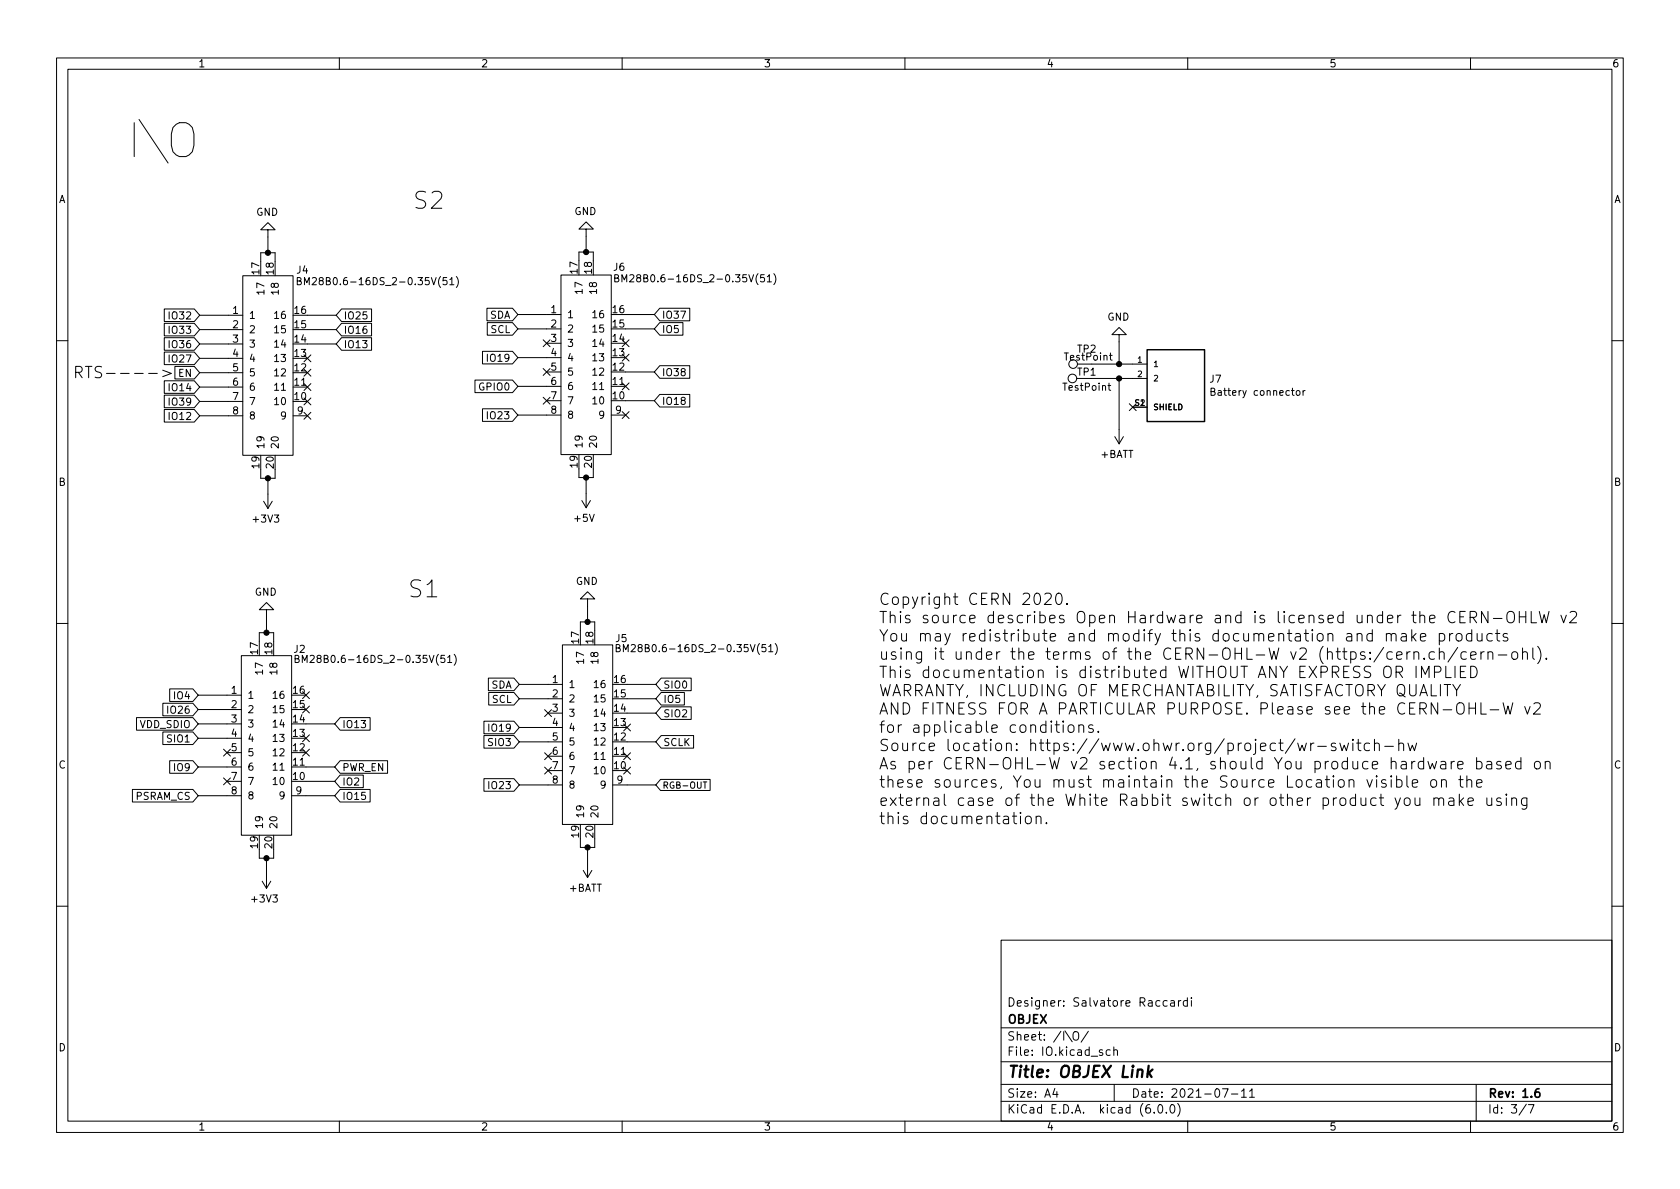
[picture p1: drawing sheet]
<svg xmlns="http://www.w3.org/2000/svg" width="297mm" height="210mm" viewBox="0 0 297 210" stroke-linecap="round" stroke-linejoin="round" font-family="sans-serif">
<g fill="none" stroke="#000" stroke-width=".18">
<path d="M10 10.2h277v190.1h-277zM12 12.2h273v186.1h-273zM60 10.2v2M110 10.2v2M160 10.2v2M210 10.2v2M260 10.2v2M29 59.7h5.4l.9 1.1-.9 1.1h-5.4zM29 54.6h5.4l.9 1.1-.9 1.2h-5.4zM29 57.2h5.4l.9 1.1-.9 1.1h-5.4zM35.3 55.7h7.6M35.3 58.3h7.6"/>
<path d="M42.9 48.8h8.9v31.7h-8.9zM46.1 46.2v-1.5h2.5v1.5M47.4 40.6h1.2l-1.2-1.2-1.3 1.2h1.3v4.1M52.6 49.7l.5-.1 .1-.2v-.2l-.6-.1v1.3h.4l.2-.2 .1-.3-.3-.2M53.8 50.4v-1.3l.5 .9 .4-.9v1.3M54.4 55.7h5M54.4 58.3h5M60.4 54.6h5.3v2.3h-5.3l-1-1.2zM60.4 57.2h5.3v2.2h-5.3l-1-1.1zM60.4 59.7h5.3v2.2h-5.3l-1-1.1zM79 49.1h-.6l-.1 .6 .2-.1h.4l.1 .2v.4l-.2 .2-.5-.2M79.5 49.4l.4-.3v1.3"/>
<path d="M79.5 50.4h.8M80.7 48.9a1.46 1.46 0 0 1 0 1.9M86.1 54.5h4.5l1 1.1-1 1.1h-4.5zM86.2 57h4.4l1 1.2-1 1.1h-4.4zM91.6 55.6h7.6M91.6 58.2h7.6M99.2 48.6h8.9v31.8h-8.9zM102.4 46.1v-1.5h2.5v1.5M103.6 40.5h1.3l-1.3-1.3-1.2 1.3h1.2v4.1M108.7 49.2l.5-.1 .2-.2-.1-.2-.6-.1v1.2h.5l.2-.1v-.3l-.3-.2M110 49.8v-1.2l.4 .9 .4-.9v1.2M110.6 55.6h5.1"/>
<path d="M110.6 58.2h5.1M116.6 57h4.1v2.3h-4.1l-.9-1.1zM116.6 54.5h5.4v2.2h-5.4l-.9-1.1zM135.1 48.6h-.6v.6l.1-.1h.5l.1 .2-.1 .4-.2 .1-.4-.1M135.7 48.9l.3-.3v1.2M135.7 49.8h.7M136.8 48.4a1.46 1.46 0 0 1 0 1.9M197.9 59.2h1.2l-1.2-1.3-1.3 1.3h1.3v5.2M10 60.2h2M23.8 66h1.5M26.3 66h1.5M28.8 65.5l1.5 .5-1.5 .6"/>
<path d="M29 72.4h5.4l.9 1.1-.9 1.1h-5.4zM29 62.3h5.4l.9 1.1-.9 1.1h-5.4zM29 67.3h5.4l.9 1.1-.9 1.2h-5.4zM29 69.9h5.4l.9 1.1-.9 1.1h-5.4zM30.9 64.8h3.5l.9 1.1-.9 1.1h-3.5zM35.3 68.4h7.6M35.3 60.8h7.6M35.3 63.4h7.6M35.3 65.9h7.6M35.3 71h7.6M35.3 73.5h7.6M51.8 68.4h2.6"/>
<path d="M51.8 73.5h2.6M53.7 70.4l1.3 1.2M53.7 67.8l1.3 1.3M53.7 72.9l1.3 1.2M53.7 62.8l1.3 1.2M53.7 65.3l1.3 1.2M54.4 60.8h5M55 70.4l-1.3 1.2M55 67.8l-1.3 1.3M55 72.9l-1.3 1.2M55 62.8l-1.3 1.2M55 65.3l-1.3 1.2"/>
<path d="M84 67.2h6.6l1 1.1-1 1.1h-6.6zM85.3 62.1h5.3l1 1.1-1 1.2h-5.3zM85.3 72.3h5.3l1 1.1-1 1.1h-5.3zM91.6 68.3h7.6M91.6 63.2h7.6M91.6 73.4h7.6M96 65.2l1.3 1.2M96 60.1l1.3 1.2M96 70.3l1.3 1.2M96.6 60.7h2.6M96.6 65.8h2.6M96.6 70.9h2.6"/>
<path d="M97.3 65.2l-1.3 1.2M97.3 60.1l-1.3 1.2M97.3 70.3l-1.3 1.2M108.1 68.3h2.5M108.1 73.4h2.5M110 67.7l1.2 1.2M110 60.1l1.2 1.2M110 62.6l1.2 1.2M110 72.8l1.2 1.2M110.6 65.8h5.1M110.6 70.9h5.1M111.2 67.7l-1.2 1.2"/>
<path d="M111.2 60.1l-1.2 1.2M111.2 62.6l-1.2 1.2M111.2 72.8l-1.2 1.2M116.6 64.7h5.4v2.2h-5.4l-.9-1.1zM116.6 69.7h5.4v2.3h-5.4l-.9-1.1zM192.9 66.9h9.9M193 64.4h9.8M195.9 68.2h.5M196.1 67.8v1l.3 .2M196.2 62.8h.4M196.3 62.4v1.1l.3 .2M197.1 77.2l.8 1.3"/>
<path d="M197.9 66.9v11.6M198.6 77.2l-.7 1.3M199.7 71.4l1.2 1.2M200.3 72h2.5M200.9 71.4l-1.2 1.2M214.1 69.2h.6l.1-.2-.1-.2-.6-.2v1.3h.5l.2-.1v-.3l-.3-.3M229.2 69.2l.2-.1 .4 .1v.5l-.1 .2h-.3l-.2-.1zM230.4 69.1v.8M230.8 69.1l-.4 .2M285 60.2h2M46.1 83.1v1.5h2.5v-1.5M46.6 88.6l.8 1.3"/>
<path d="M47.4 84.6v5.3M48.1 88.6l-.7 1.3M102.4 82.9v1.5h2.5v-1.5M102.9 88.5l.7 1.3M103.6 84.4v5.4M104.4 88.5l-.8 1.3M10 110.2h2M42.7 115.9h8.9v31.8h-8.9zM45.8 113.4v-1.5h2.6v1.5M47.1 107.8h1.3l-1.3-1.3-1.3 1.3h1.3v4.1M52.2 116.5l.5-.1 .1-.2v-.2l-.6-.1v1.3h.5l.1-.2 .1-.3-.3-.2M53.4 117.2v-1.3l.5 .9 .4-.9v1.3"/>
<path d="M78.6 115.9h-.6l-.1 .6 .2-.1h.4l.2 .2-.1 .4-.2 .2-.5-.2M79.2 116.2l.3-.3v1.3M79.2 117.2h.7M80.3 115.7a1.46 1.46 0 0 1 0 1.9M86.3 119.9h4.6l.9 1.1-.9 1.1h-4.6zM99.4 114h8.9v31.8h-8.9zM102.6 111.5v-1.5h2.6v1.5M103.9 105.9h1.3l-1.3-1.3-1.3 1.3h1.3v4.1M108.9 114.6l.6-.1 .1-.2v-.2l-.7-.1v1.2h.5l.2-.1 .1-.3-.3-.2M110.2 115.2v-1.2l.4 .9 .5-.9v1.2M116.9 119.9h5.3v2.2h-5.3l-.9-1.1zM135.4 114h-.6l-.1 .6 .2-.1h.4l.1 .2v.4l-.2 .1-.5-.1"/>
<path d="M135.9 114.3l.4-.3v1.2M135.9 115.2h.7M137.1 113.8a1.46 1.46 0 0 1 0 1.9M184.7 105.1l.3-.2h.5a.54 .54 0 0 1 .3 .9l-1.2 1.1h1.3M186.9 105a.48 .48 0 0 1 .8 .3 1.04 1.04 0 0 1-.6 1.6 1.33 1.33 0 0 1-.2-1.9zM188.6 106.7l.1 .1-.1 .1v-.1v-.1v.2M245.1 112.2a.5 .5 0 0 1 .9 .1v1.1M245.1 112v1.4M246 112.3l.3-.3 .4 .1 .1 1.3M246.9 115.9l1-.2-.1-.4h-.6l-.3 .2 .1 1 .2 .1 .6-.1M247.8 112.1l.2-.1 .6 .1 .1 1.3M248.7 112.5l-.7 .1a.39 .39 0 0 0-.3 .4 .39 .39 0 0 0 .3 .4l.7-.1"/>
<path d="M248.8 115.3v1.3M249.3 115.3a.51 .51 0 0 0-.5 .3M249.6 111.4v2M249.8 112.6l.6 .8M250 115.4a.5 .5 0 0 1 .9 .1v1.1M250 115.3v1.3M250.4 112l-.8 .8M250.4 117.8v2M251.1 112.7l1-.2-.1-.4-.6-.1-.3 .3 .1 1 .2 .1 .6-.1M251.3 119.8v-2l.7 1.4 .7-1.4v2M251.8 116.4l.1 .1-.1 .1-.1-.1 .1-.1v.2M253.6 115.3h-.5l-.4 .3v.6l.2 .3 .2 .1 .5-.1"/>
<path d="M253.6 118.9h.8a.54 .54 0 0 0 .4-.6 .54 .54 0 0 0-.4-.5h-.8v2M254.5 112.1l.6-.1 .3 .4v.6l-.2 .3-.1 .1-.6-.1M254.5 115.4a.5 .5 0 0 1 .8 .1v1.1M254.5 112v2M254.5 114.6v2M255.6 117.8v2h1M256.3 112v1.4M256.9 112a.51 .51 0 0 0-.6 .4M257.3 117.8v2M257.6 112.1a.55 .55 0 0 1 .9 .3v.6a.55 .55 0 0 1-.5 .4 .55 .55 0 0 1-.6-.4v-.6zM257.7 114.5l-1.7 2.6M258.1 109.1h.7"/>
<path d="M258.2 118.8h.7M259.1 108.1h-1v2h1M259.2 117.8h-1v2h1M259.3 115.3h-.6l-.4 .3v.6l.2 .3 .2 .1 .6-.1M259.9 109.2h.8a.54 .54 0 0 0 .4-.6 .54 .54 0 0 0-.4-.5h-.8v2M260 115.9l1-.2-.1-.4h-.6l-.3 .2 .1 1 .2 .1 .6-.1M260 117.8a1.06 1.06 0 0 1 1.2 .7 1.06 1.06 0 0 1-.4 1.2l-.8 .1zM260.2 112.1l-.6-.1-.3 .4v.6l.2 .3 .1 .1 .6-.1M260.2 111.4v2M260.4 109.2l.7 .9M261.2 112l.1 1.3a.55 .55 0 0 0 .7-.1M261.8 115.3v1.3"/>
<path d="M262 112v1.4M262.4 115.3a.51 .51 0 0 0-.6 .3M263.1 108.1v2l-1.2-2v2M263.1 115.4a.5 .5 0 0 1 .8 .1v1.1M263.1 115.3v1.3M263.9 112.1l-.6-.1-.4 .4v.6l.2 .3 .2 .1 .6-.1M264 109.4h1.6M264.4 112h.8M264.7 111.4v1.7l.1 .2 .4 .1M264.9 115.8h1.5M266.5 112.1l-.5-.1-.2 .3 .1 .3 .6 .2 .1 .2-.1 .3-.2 .1-.5-.1M266.7 108.2a.67 .67 0 0 1 .7 0 .67 .67 0 0 1 .4 .6v.7a.67 .67 0 0 1-.7 .7 .67 .67 0 0 1-.7-.7v-.7z"/>
<path d="M267.4 115.4a.55 .55 0 0 1 .5-.2 .55 .55 0 0 1 .4 .4v.6a.55 .55 0 0 1-.5 .4 .55 .55 0 0 1-.5-.4zM268.6 109.1h1.2M268.6 108.1v2M269.2 115.4a.5 .5 0 0 1 .9 .1v1.1M269.2 114.6v2M269.8 108.1v2M270.7 108.1v2h1M271 114.6v1.7l.3 .3M271.9 114.3a2.31 2.31 0 0 1 0 3.1M272.2 108.1l.4 2 .4-1.4 .4 1.4 .5-2M273.4 116.4l.1 .1-.1 .1-.1-.1 .1-.1v.2M276 108.8l.5 1.3 .4-1.3"/>
<path d="M277.6 108.3l.3-.2h.5a.54 .54 0 0 1 .3 .9l-1.2 1.1h1.3M285 110.2h2M23.4 139.6h10.7l1 1.1-1 1.1h-10.7zM24.1 126.9h10l1 1.1-1 1.1h-10zM28.8 129.4h5.3l1 1.2-1 1.1h-5.3zM28.8 124.4h5.3l1 1.1-1 1.1h-5.3zM30 121.8h4.1l1 1.1-1 1.1h-4.1zM30 134.5h4.1l1 1.1-1 1.1h-4.1zM35.1 122.9h7.6M35.1 135.6h7.6M35.1 125.5h7.6M35.1 128h7.6"/>
<path d="M35.1 130.6h7.6M39.5 132.5l1.2 1.2M39.5 137.6l1.2 1.2M40.1 133.1h2.6M40.1 138.2h2.6M40.7 132.5l-1.2 1.2M40.7 137.6l-1.2 1.2M51.6 135.6h7.6M53.5 129.9l1.2 1.3M53.5 122.3l1.2 1.2M53.5 132.5l1.2 1.2M53.5 124.9l1.2 1.2"/>
<path d="M54.1 128h5.1M54.1 138.2h5.1M54.7 129.9l-1.2 1.3M54.7 122.3l-1.2 1.2M54.7 132.5l-1.2 1.2M54.7 124.9l-1.2 1.2M60.1 137.1h4.1v2.2h-4.1l-.9-1.1zM60.1 126.9h5.3v2.2h-5.3l-.9-1.1zM60.1 134.5h8.4v2.2h-8.4l-.9-1.1zM60.1 139.6h5.3v2.2h-5.3l-.9-1.1zM85.6 127.5h5.3l.9 1.1-.9 1.2h-5.3zM85.6 130.1h5.3l.9 1.1-.9 1.1h-5.3z"/>
<path d="M85.6 137.7h5.3l.9 1.1-.9 1.1h-5.3zM86.4 122.5h4.5l.9 1.1-.9 1.1h-4.5zM91.8 121h7.6M91.8 123.6h7.6M91.8 128.6h7.6M91.8 131.2h7.6M91.8 138.8h7.6M96.3 133.1l1.2 1.2M96.3 125.5l1.2 1.2M96.3 135.7l1.2 1.2M96.9 133.7h2.5M96.9 126.1h2.5"/>
<path d="M96.9 136.3h2.5M97.5 133.1l-1.2 1.2M97.5 125.5l-1.2 1.2M97.5 135.7l-1.2 1.2M108.3 133.7h2.6M108.3 138.8h7.7M110.3 128l1.2 1.3M110.3 135.7l1.2 1.2M110.3 133.1l1.2 1.2M110.9 121h5.1M110.9 123.6h5.1M110.9 126.1h5.1"/>
<path d="M110.9 131.2h5.1M111.5 128l-1.2 1.3M111.5 135.7l-1.2 1.2M111.5 133.1l-1.2 1.2M116.8 137.8h8.8v2h-8.8l-.8-1zM116.9 130.1h5.7v2.2h-5.7l-.9-1.1zM116.9 125h5.3v2.2h-5.3l-.9-1.1zM116.9 122.5h4.1v2.2h-4.1l-.9-1.1zM124.3 138.3h.7M186.5 128.2h.8M186.8 127.5v1.7l.1 .2 .4 .1M188 127.5l-.1 .1 .1 .1 .1-.1-.1-.1v.2"/>
<path d="M188 128.2v1.3M189 128.3a.54 .54 0 0 1 .9 .3v.5a.54 .54 0 0 1-.5 .4 .54 .54 0 0 1-.6-.4v-.5zM190.8 128.4a.5 .5 0 0 1 .8 .1v1M190.8 128.2v1.3M193.2 128.3l-.4-.1-.3 .3 .1 .2 .6 .2 .1 .2-.1 .3-.2 .1-.5-.1M194.2 129.3l.1 .1-.1 .1-.1-.1 .1-.1v.2M229.5 131.4l.3 1.3 .4-.9 .4 .9 .4-1.3M231.7 131.4v1.3M232.3 131.4a.51 .51 0 0 0-.6 .4M233 132h1.5M236.1 131.5l-.4-.1-.3 .3 .1 .3 .6 .2 .1 .2-.1 .2-.2 .1-.5-.1M236.9 131.4l.4 1.3 .4-.9 .4 .9 .3-1.3"/>
<path d="M239.2 130.7l-.1 .1 .1 .1 .1-.1-.1-.1v.2M239.2 131.4v1.3M239.9 131.4h.7M240.2 130.7v1.8v.1l.4 .1M241.7 137.9l.5 1.3 .4-1.3M242.2 131.5l-.6-.1-.4 .4v.6l.2 .2 .2 .1 .6-.1M243 131.6a.5 .5 0 0 1 .9 .1v1M243 130.7v2M243.4 137.9v1.3M244.8 132h1.6M245 138l-.5-.1-.2 .3 .1 .2 .6 .2 .1 .2-.1 .3-.2 .1-.5-.1M246 137.9v1.3"/>
<path d="M246.9 138l.6-.1 .4 .3v.6l-.2 .3-.2 .1-.6-.1M246.9 137.2v2M247.3 131.6a.5 .5 0 0 1 .9 .1v1M247.3 130.7v2M248.8 137.2v1.7l.2 .3M248.9 131.4l.4 1.3 .4-.9 .4 .9 .4-1.3M249.7 138.5l1-.2-.1-.3-.6-.1-.3 .3 .1 .9 .2 .1 .6-.1M252.5 134.6l.4 1.4 .3-1 .4 1 .4-1.4M253.1 138a.55 .55 0 0 1 .9 .2v.6a.55 .55 0 0 1-.5 .4 .55 .55 0 0 1-.5-.4v-.6zM254.8 134.7l.2-.1 .5 .1 .1 1.3M254.9 138.1a.5 .5 0 0 1 .8 .1v1M254.9 137.9v1.3"/>
<path d="M255.6 135.1l-.6 .1a.39 .39 0 0 0-.3 .4 .39 .39 0 0 0 .3 .4l.6-.1M256.6 134.6v1.4M256.9 121l.6 1.1 .7-1.1M257.2 134.6a.51 .51 0 0 0-.6 .4M257.5 122.1v1M257.7 135.3l1-.2-.1-.4-.6-.1-.3 .3 .1 1 .2 .1 .6-.1M257.9 137.9h.8M258.2 137.2v1.7l.1 .2 .4 .1M259.4 138.1a.5 .5 0 0 1 .8 .1v1M259.4 137.2v2M259.7 124.3v2M259.7 125.2h1.2"/>
<path d="M260.9 124.3v2M261.1 134.7l.6-.1 .3 .4v.6l-.2 .3-.1 .1-.6-.1M261.1 138.5l.9-.2-.1-.3-.5-.1-.3 .3 .1 .9 .2 .1 .5-.1M261.1 134v2M261.8 124.3v2h1M262.9 134.7l.2-.1 .6 .1 .1 1.3M263.5 125.5h1.5M263.8 135.1l-.7 .1a.39 .39 0 0 0-.3 .4 .39 .39 0 0 0 .3 .4l.7-.1M265.4 134.7l-.5-.1-.3 .3 .1 .3 .7 .2 .1 .2-.1 .3-.2 .1-.6-.1M265.8 124.3l.4 2 .4-1.5 .4 1.5 .5-2M266.2 135.3l1-.2-.1-.4-.6-.1-.3 .3 .1 1 .2 .1 .6-.1M268.9 134.7l-.6-.1-.3 .4v.6l.1 .3 .2 .1 .6-.1"/>
<path d="M268.9 134v2M269.6 124.9l.5 1.4 .4-1.4M271.2 124.5l.3-.2h.5a.54 .54 0 0 1 .3 .8l-1.2 1.2h1.3M271.4 134.8a.55 .55 0 0 1 .5-.2 .55 .55 0 0 1 .5 .4v.6a.55 .55 0 0 1-.6 .4 .55 .55 0 0 1-.5-.4zM273.2 134.8a.5 .5 0 0 1 .9 .1v1.1M273.2 134.6v1.4M35.1 140.7h7.6M45.8 150.2v1.6h2.6v-1.6M46.4 155.8l.7 1.3M47.1 151.8v5.3M47.9 155.8l-.8 1.3M51.6 140.7h7.6"/>
<path d="M102.6 148.3v1.6h2.6v-1.6M103.1 153.9l.8 1.3M103.9 149.9v5.3M104.6 153.9l-.7 1.3M180.4 144.3v1.4M181.4 144.5a.54 .54 0 0 1 .5-.2 .54 .54 0 0 1 .4 .4v.6a.54 .54 0 0 1-.5 .4 .54 .54 0 0 1-.5-.4zM183.2 144.5a.5 .5 0 0 1 .9 .1v1.1M183.2 144.3v1.4M185 145.5l.1 .1-.1 .1-.1-.1 .1-.1v.2M246.6 141.1l.5 1.3M247.6 141.1l-.7 1.8-.3 .2M248.4 141.3a.54 .54 0 0 1 .5-.2 .54 .54 0 0 1 .4 .4v.6a.54 .54 0 0 1-.5 .4 .54 .54 0 0 1-.5-.4z"/>
<path d="M250.2 141.1l.1 1.2a.55 .55 0 0 0 .7-.1M251 141.1v1.3M253.5 141.3a.5 .5 0 0 1 .9 .1v1M253.5 141.1v1.3M254.4 141.4l.3-.3 .5 .1v1.2M256.2 141.2l.2-.1 .6 .1 .1 1.2M257.1 141.6l-.7 .1a.39 .39 0 0 0-.3 .4 .39 .39 0 0 0 .3 .3l.7-.1M258 140.4v2M258.2 141.7l.6 .7M258.8 141.1l-.8 .8M259.5 141.8l1-.2-.1-.4-.6-.1-.3 .3 .1 .9 .2 .1 .6-.1M262.9 141.1l.1 1.2a.55 .55 0 0 0 .8-.1"/>
<path d="M263.8 141.1v1.3M265.4 141.2l-.5-.1-.3 .3 .1 .3 .7 .2 .1 .2-.1 .2-.2 .1-.6-.1M266.3 140.4l-.1 .1 .1 .1 .1-.1-.1-.1v.2M266.3 141.1v1.3M267.3 141.3a.5 .5 0 0 1 .8 .1v1M267.3 141.1v1.3M270 141.1v1.6a.54 .54 0 0 1-.9 .3M270 141.2l-.6-.1-.4 .4v.6l.2 .2 .2 .1 .6-.1M10 160.2h2M177 166.3h108v32h-108zM206.4 177l-.5-.1-.3 .3v.4l.2 .3h.6M207 177h.6v.9"/>
<path d="M207.6 177.3l-.5 .1a.29 .29 0 0 0-.2 .2 .29 .29 0 0 0 .2 .3h.5M208.4 176.9v1M208.8 176.9l-.3 .1-.1 .2M209.9 177l-.4-.1-.3 .3v.4l.2 .3h.5M209.9 176.4v1.5M210.6 176.4v.2M210.6 176.9v1M285 160.2h2M60 198.3v2M110 198.3v2M160 198.3v2M177 194.8h108"/>
<path d="M177 191.8h108M177 187.8h108M177 181.8h108M186.5 192.5l-.4 1h1M186.9 193v1M188.3 182.3l1.3 1.9M189.8 182.6a.5 .5 0 0 1 .6-.2 .5 .5 0 0 1 .3 .5v.5a.5 .5 0 0 1-.5 .6 .5 .5 0 0 1-.5-.6zM192.4 182.4l-1.3 1.9M196.3 185.7l-.4-.1-.3 .3v.4l.1 .3h.6M196.9 185.8l.2-.2 .4 .1 .1 .9M196.9 185.1v1.5M197 191.8v3"/>
<path d="M204.1 196.7v.1M204.9 195.4l.2-.1a.81 .81 0 0 1 .6 .7 .81 .81 0 0 1-.3 .8h-.2a.81 .81 0 0 1-.6-.6 .81 .81 0 0 1 .3-.8zM206.2 196.7v.1M207.1 195.4l.1-.1a.81 .81 0 0 1 .6 .7 .81 .81 0 0 1-.3 .8h-.1a.81 .81 0 0 1-.6-.6 .81 .81 0 0 1 .3-.8zM208.2 195.1a1.72 1.72 0 0 1 0 2.3M210 198.3v2M216.1 192.5h1l-.6 1.5M217.7 193.5h1.2M219.5 193l.4-.5v1.5M219.5 194h.9M220.9 193l.5-.5v1.5M220.9 194h.9"/>
<path d="M260 198.3v2M261 191.8v6.5M269.9 195.3l-1.3 1.9M270.2 195.3h1l-.6 1.5"/>
<circle cx="189.6" cy="66.9" r=".76"/>
<circle cx="189.7" cy="64.4" r=".76"/>
</g>
<path d="M272.1 192.5a.59 .59 0 0 0-.7 .7v.5l.2 .3h.4l.2-.1 .1-.5-.2-.2-.4-.1-.3 .3" fill="none" stroke="#000" stroke-width=".3"/>
<path d="M203.1 188.5l-.3 2M203.1 189.7l.5 .8M203.8 189.1l-.9 .8" fill="none" stroke="#000" stroke-width=".4"/>
<path d="M202.8 61.8h10.2v12.7h-10.2z" fill="none" stroke="#000" stroke-width=".25"/>
<g fill="#000" stroke="#000" stroke-width=".18">
<circle cx="47.4" cy="44.7" r=".46"/>
<circle cx="103.6" cy="44.6" r=".46"/>
<circle cx="197.9" cy="66.9" r=".46"/>
<circle cx="197.9" cy="64.4" r=".46"/>
<circle cx="47.4" cy="84.6" r=".46"/>
<circle cx="103.6" cy="84.4" r=".46"/>
<circle cx="47.1" cy="111.9" r=".46"/>
<circle cx="103.9" cy="110" r=".46"/>
<circle cx="47.1" cy="151.8" r=".46"/>
<circle cx="103.9" cy="149.9" r=".46"/>
</g>
<text font-size="8.3" x="22.2" y="28">I\O</text>
<g font-size="4.2">
<text x="72.9" y="37">S2</text>
<text x="72" y="105.7">S1</text>
</g>
<g font-size="2.8">
<text x="12.8" y="66.9">RTS----&gt;</text>
<text x="155.3" y="107">Copyright CERN 2020.</text>
<text x="155.3" y="110.2">This source describes Open Hardware and is licensed under the CERN-OHLW v2</text>
<text x="155.3" y="113.5">You may redistribute and modify this documentation and make products</text>
<text x="155.3" y="116.7">using it under the terms of the CERN-OHL-W v2 (https:/cern.ch/cern-ohl).</text>
<text x="155.3" y="119.9">This documentation is distributed WITHOUT ANY EXPRESS OR IMPLIED</text>
<text x="155.3" y="123.1">WARRANTY, INCLUDING OF MERCHANTABILITY, SATISFACTORY QUALITY</text>
<text x="155.3" y="126.4">AND FITNESS FOR A PARTICULAR PURPOSE. Please see the CERN-OHL-W v2</text>
<text x="155.3" y="129.6">for applicable conditions.</text>
<text x="155.3" y="132.8">Source location: https://www.ohwr.org/project/wr-switch-hw</text>
<text x="155.3" y="136.1">As per CERN-OHL-W v2 section 4.1, should You produce hardware based on</text>
<text x="155.3" y="139.3">these sources, You must maintain the Source Location visible on the</text>
<text x="155.3" y="142.5">external case of the White Rabbit switch or other product you make using</text>
<text x="155.3" y="145.8">this documentation.</text>
<text x="178" y="190.6">Title: OBJEX Link</text>
</g>
<g font-size="2.1">
<text x="178" y="178">Designer: Salvatore Raccardi</text>
<text x="178" y="184">Sheet: /I\O/</text>
<text x="178" y="181">OBJEX</text>
<text x="178" y="186.7">File: IO.kicad_sch</text>
<text x="178" y="196.9">KiCad E.D.A. kicad (6.0.0)</text>
<text x="178" y="194.1">Size: A4</text>
<text x="200" y="194.1">Date: 2021-07-11</text>
<text x="263" y="194.1">Rev: 1.6</text>
<text x="263" y="196.9">Id: 3/7</text>
</g>
<g font-size="1.8">
<text x="35" y="11.9">1</text>
<text x="85" y="11.9">2</text>
<text x="135" y="11.9">3</text>
<text x="185" y="11.9">4</text>
<text x="235" y="11.9">5</text>
<text x="285" y="11.9">6</text>
<text x="10.3" y="35.9">A</text>
<text x="285.3" y="35.9">A</text>
<text x="45.3" y="38.1">GND</text>
<text x="101.5" y="38">GND</text>
<text x="108.5" y="47.9">J6</text>
<text x="45.8" y="48.5" transform="rotate(-90 45.8 48.5)">17</text>
<text x="46.7" y="51.7" transform="rotate(-90 46.7 51.7)">17</text>
<text x="48.4" y="48.5" transform="rotate(-90 48.4 48.5)">18</text>
<text x="49.3" y="51.7" transform="rotate(-90 49.3 51.7)">18</text>
<text x="52.5" y="48.4">J4</text>
<text x="54.9" y="50.4">BM28B0.6-16DS_2-0.35V(51)</text>
<text x="102.1" y="48.3" transform="rotate(-90 102.1 48.3)">17</text>
<text x="103" y="51.6" transform="rotate(-90 103 51.6)">17</text>
<text x="104.6" y="48.3" transform="rotate(-90 104.6 48.3)">18</text>
<text x="105.5" y="51.6" transform="rotate(-90 105.5 51.6)">18</text>
<text x="111" y="49.9">BM28B0.6-16DS_2-0.35V(51)</text>
<text x="30.2" y="56.5">IO32</text>
<text x="30.2" y="59">IO33</text>
<text x="41.2" y="55.5">1</text>
<text x="41.2" y="58">2</text>
<text x="43.9" y="56.4">1</text>
<text x="43.9" y="58.9">2</text>
<text x="48.8" y="58.9">15</text>
<text x="48.8" y="56.4">16</text>
<text x="52.1" y="58">15</text>
<text x="52.1" y="55.5">16</text>
<text x="60.7" y="56.5">IO25</text>
<text x="60.7" y="59">IO16</text>
<text x="86.6" y="56.3">SDA</text>
<text x="86.8" y="58.9">SCL</text>
<text x="97.4" y="55.4">1</text>
<text x="97.4" y="57.9">2</text>
<text x="100.2" y="56.3">1</text>
<text x="100.2" y="58.8">2</text>
<text x="105.1" y="58.8">15</text>
<text x="105.1" y="56.3">16</text>
<text x="108.4" y="57.9">15</text>
<text x="108.4" y="55.4">16</text>
<text x="117" y="58.9">IO5</text>
<text x="117" y="56.3">IO37</text>
<text x="195.8" y="56.7">GND</text>
<text x="30.2" y="61.6">IO36</text>
<text x="30.2" y="64.1">IO27</text>
<text x="41.2" y="60.6">3</text>
<text x="41.2" y="63.1">4</text>
<text x="41.2" y="65.7">5</text>
<text x="43.9" y="61.5">3</text>
<text x="43.9" y="64">4</text>
<text x="48.8" y="64">13</text>
<text x="48.8" y="61.5">14</text>
<text x="52.1" y="65.7">12</text>
<text x="52.1" y="63.1">13</text>
<text x="52.1" y="60.6">14</text>
<text x="60.7" y="61.6">IO13</text>
<text x="86.5" y="64">IO19</text>
<text x="97.4" y="60.4">3</text>
<text x="97.4" y="63">4</text>
<text x="97.4" y="65.5">5</text>
<text x="100.2" y="61.3">3</text>
<text x="100.2" y="63.9">4</text>
<text x="105.1" y="63.9">13</text>
<text x="105.1" y="61.3">14</text>
<text x="108.4" y="65.5">12</text>
<text x="108.4" y="63">13</text>
<text x="108.4" y="60.4">14</text>
<text x="188.4" y="63.7">TestPoint</text>
<text x="190.5" y="62.4">TP2</text>
<text x="30.2" y="69.2">IO14</text>
<text x="30.2" y="71.7">IO39</text>
<text x="31.6" y="66.6">EN</text>
<text x="41.2" y="68.2">6</text>
<text x="41.2" y="70.7">7</text>
<text x="43.9" y="66.5">5</text>
<text x="43.9" y="69.1">6</text>
<text x="43.9" y="71.6">7</text>
<text x="48.8" y="71.6">10</text>
<text x="48.8" y="69.1">11</text>
<text x="48.8" y="66.5">12</text>
<text x="52.1" y="70.7">10</text>
<text x="52.1" y="68.2">11</text>
<text x="84.9" y="69">GPIO0</text>
<text x="97.4" y="68.1">6</text>
<text x="97.4" y="70.6">7</text>
<text x="100.2" y="66.4">5</text>
<text x="100.2" y="69">6</text>
<text x="100.2" y="71.5">7</text>
<text x="105.1" y="71.5">10</text>
<text x="105.1" y="69">11</text>
<text x="105.1" y="66.4">12</text>
<text x="108.4" y="70.6">10</text>
<text x="108.4" y="68.1">11</text>
<text x="117" y="66.5">IO38</text>
<text x="117" y="71.6">IO18</text>
<text x="188.1" y="69.1">TestPoint</text>
<text x="190.5" y="66.4">TP1</text>
<text x="213.9" y="67.7">J7</text>
<text x="214.8" y="70">Battery connector</text>
<text x="30.2" y="74.3">IO12</text>
<text x="41.2" y="73.3">8</text>
<text x="43.9" y="74.2">8</text>
<text x="49.8" y="74.2">9</text>
<text x="52.6" y="73.3">9</text>
<text x="86.5" y="74.1">IO23</text>
<text x="97.4" y="73.1">8</text>
<text x="100.2" y="74">8</text>
<text x="106.1" y="74">9</text>
<text x="108.9" y="73.1">9</text>
<text x="45.8" y="82.8" transform="rotate(-90 45.8 82.8)">19</text>
<text x="46.7" y="79.5" transform="rotate(-90 46.7 79.5)">19</text>
<text x="48.4" y="82.8" transform="rotate(-90 48.4 82.8)">20</text>
<text x="49.3" y="79.5" transform="rotate(-90 49.3 79.5)">20</text>
<text x="102.1" y="82.6" transform="rotate(-90 102.1 82.6)">19</text>
<text x="103" y="79.4" transform="rotate(-90 103 79.4)">19</text>
<text x="104.6" y="82.6" transform="rotate(-90 104.6 82.6)">20</text>
<text x="105.5" y="79.4" transform="rotate(-90 105.5 79.4)">20</text>
<text x="194.6" y="81">+BATT</text>
<text x="10.3" y="85.9">B</text>
<text x="285.3" y="85.9">B</text>
<text x="44.9" y="92.4">+3V3</text>
<text x="101.7" y="92.3">+5V</text>
<text x="45" y="105.3">GND</text>
<text x="101.8" y="103.4">GND</text>
<text x="102.4" y="113.8" transform="rotate(-90 102.4 113.8)">17</text>
<text x="104.9" y="113.8" transform="rotate(-90 104.9 113.8)">18</text>
<text x="108.9" y="113.5">J5</text>
<text x="45.6" y="115.7" transform="rotate(-90 45.6 115.7)">17</text>
<text x="46.5" y="118.9" transform="rotate(-90 46.5 118.9)">17</text>
<text x="48.1" y="115.7" transform="rotate(-90 48.1 115.7)">18</text>
<text x="49" y="118.9" transform="rotate(-90 49 118.9)">18</text>
<text x="52" y="115.4">J2</text>
<text x="54.5" y="117.2">BM28B0.6-16DS_2-0.35V(51)</text>
<text x="103.3" y="117" transform="rotate(-90 103.3 117)">17</text>
<text x="105.8" y="117" transform="rotate(-90 105.8 117)">18</text>
<text x="111.3" y="115.3">BM28B0.6-16DS_2-0.35V(51)</text>
<text x="30.9" y="123.7">IO4</text>
<text x="40.9" y="122.7">1</text>
<text x="40.9" y="125.2">2</text>
<text x="43.7" y="123.6">1</text>
<text x="48.6" y="123.6">16</text>
<text x="51.8" y="125.2">15</text>
<text x="51.8" y="122.7">16</text>
<text x="86.8" y="121.8">SDA</text>
<text x="87" y="124.3">SCL</text>
<text x="97.7" y="120.8">1</text>
<text x="97.7" y="123.3">2</text>
<text x="97.7" y="125.9">3</text>
<text x="100.5" y="121.7">1</text>
<text x="100.5" y="124.2">2</text>
<text x="105.3" y="124.2">15</text>
<text x="105.3" y="121.7">16</text>
<text x="108.6" y="125.9">14</text>
<text x="108.6" y="123.3">15</text>
<text x="108.6" y="120.8">16</text>
<text x="117.2" y="121.8">SIO0</text>
<text x="117.2" y="124.3">IO5</text>
<text x="24.7" y="128.7">VDD_SDIO</text>
<text x="29.8" y="131.3">SIO1</text>
<text x="29.9" y="126.2">IO26</text>
<text x="40.9" y="127.8">3</text>
<text x="40.9" y="130.3">4</text>
<text x="43.7" y="126.1">2</text>
<text x="43.7" y="128.6">3</text>
<text x="43.7" y="131.2">4</text>
<text x="48.6" y="131.2">13</text>
<text x="48.6" y="128.6">14</text>
<text x="48.6" y="126.1">15</text>
<text x="51.8" y="130.3">13</text>
<text x="51.8" y="127.8">14</text>
<text x="60.5" y="128.7">IO13</text>
<text x="86.5" y="131.9">SIO3</text>
<text x="86.7" y="129.4">IO19</text>
<text x="97.7" y="128.4">4</text>
<text x="97.7" y="130.9">5</text>
<text x="100.5" y="126.7">3</text>
<text x="100.5" y="129.3">4</text>
<text x="100.5" y="131.8">5</text>
<text x="105.3" y="131.8">12</text>
<text x="105.3" y="129.3">13</text>
<text x="105.3" y="126.7">14</text>
<text x="108.6" y="130.9">12</text>
<text x="108.6" y="128.4">13</text>
<text x="117.2" y="131.9">SCLK</text>
<text x="117.2" y="126.8">SIO2</text>
<text x="10.3" y="135.9">C</text>
<text x="30.9" y="136.4">IO9</text>
<text x="40.9" y="132.8">5</text>
<text x="40.9" y="135.4">6</text>
<text x="40.9" y="137.9">7</text>
<text x="43.7" y="133.7">5</text>
<text x="43.7" y="136.3">6</text>
<text x="48.6" y="136.3">11</text>
<text x="48.6" y="133.7">12</text>
<text x="51.8" y="137.9">10</text>
<text x="51.8" y="135.4">11</text>
<text x="51.8" y="132.8">12</text>
<text x="60.5" y="136.4">PWR_EN</text>
<text x="97.7" y="133.5">6</text>
<text x="97.7" y="136">7</text>
<text x="100.5" y="134.4">6</text>
<text x="100.5" y="136.9">7</text>
<text x="105.3" y="136.9">10</text>
<text x="105.3" y="134.4">11</text>
<text x="108.6" y="136">10</text>
<text x="108.6" y="133.5">11</text>
<text x="285.3" y="135.9">C</text>
<text x="24" y="141.4">PSRAM_CS</text>
<text x="40.9" y="140.5">8</text>
<text x="43.7" y="138.8">7</text>
<text x="43.7" y="141.3">8</text>
<text x="48.6" y="138.8">10</text>
<text x="49.6" y="141.3">9</text>
<text x="52.3" y="140.5">9</text>
<text x="60.5" y="138.9">IO2</text>
<text x="60.5" y="141.4">IO15</text>
<text x="86.7" y="139.5">IO23</text>
<text x="97.7" y="138.6">8</text>
<text x="100.5" y="139.4">8</text>
<text x="106.3" y="139.4">9</text>
<text x="109.1" y="138.6">9</text>
<text x="45.6" y="149.9" transform="rotate(-90 45.6 149.9)">19</text>
<text x="46.5" y="146.7" transform="rotate(-90 46.5 146.7)">19</text>
<text x="48.1" y="149.9" transform="rotate(-90 48.1 149.9)">20</text>
<text x="49" y="146.7" transform="rotate(-90 49 146.7)">20</text>
<text x="102.4" y="148" transform="rotate(-90 102.4 148)">19</text>
<text x="103.3" y="144.8" transform="rotate(-90 103.3 144.8)">19</text>
<text x="104.9" y="148" transform="rotate(-90 104.9 148)">20</text>
<text x="105.8" y="144.8" transform="rotate(-90 105.8 144.8)">20</text>
<text x="44.6" y="159.6">+3V3</text>
<text x="100.6" y="157.7">+BATT</text>
<text x="10.3" y="185.9">D</text>
<text x="285.3" y="185.9">D</text>
<text x="35" y="199.9">1</text>
<text x="85" y="199.9">2</text>
<text x="135" y="199.9">3</text>
<text x="185" y="199.9">4</text>
<text x="235" y="199.9">5</text>
<text x="285" y="199.9">6</text>
</g>
<text font-size="1.6" x="117.1" y="139.4">RGB-OUT</text>
<g font-size="1.4">
<text x="201.2" y="64.1">1</text>
<text x="203.8" y="64.9">1</text>
<text x="200.7" y="71.7">S1</text>
<text x="201.2" y="66.7">2</text>
<text x="201.6" y="71.7">2</text>
<text x="203.8" y="67.4">2</text>
<text x="203.8" y="72.5">SHIELD</text>
</g>
</svg>
